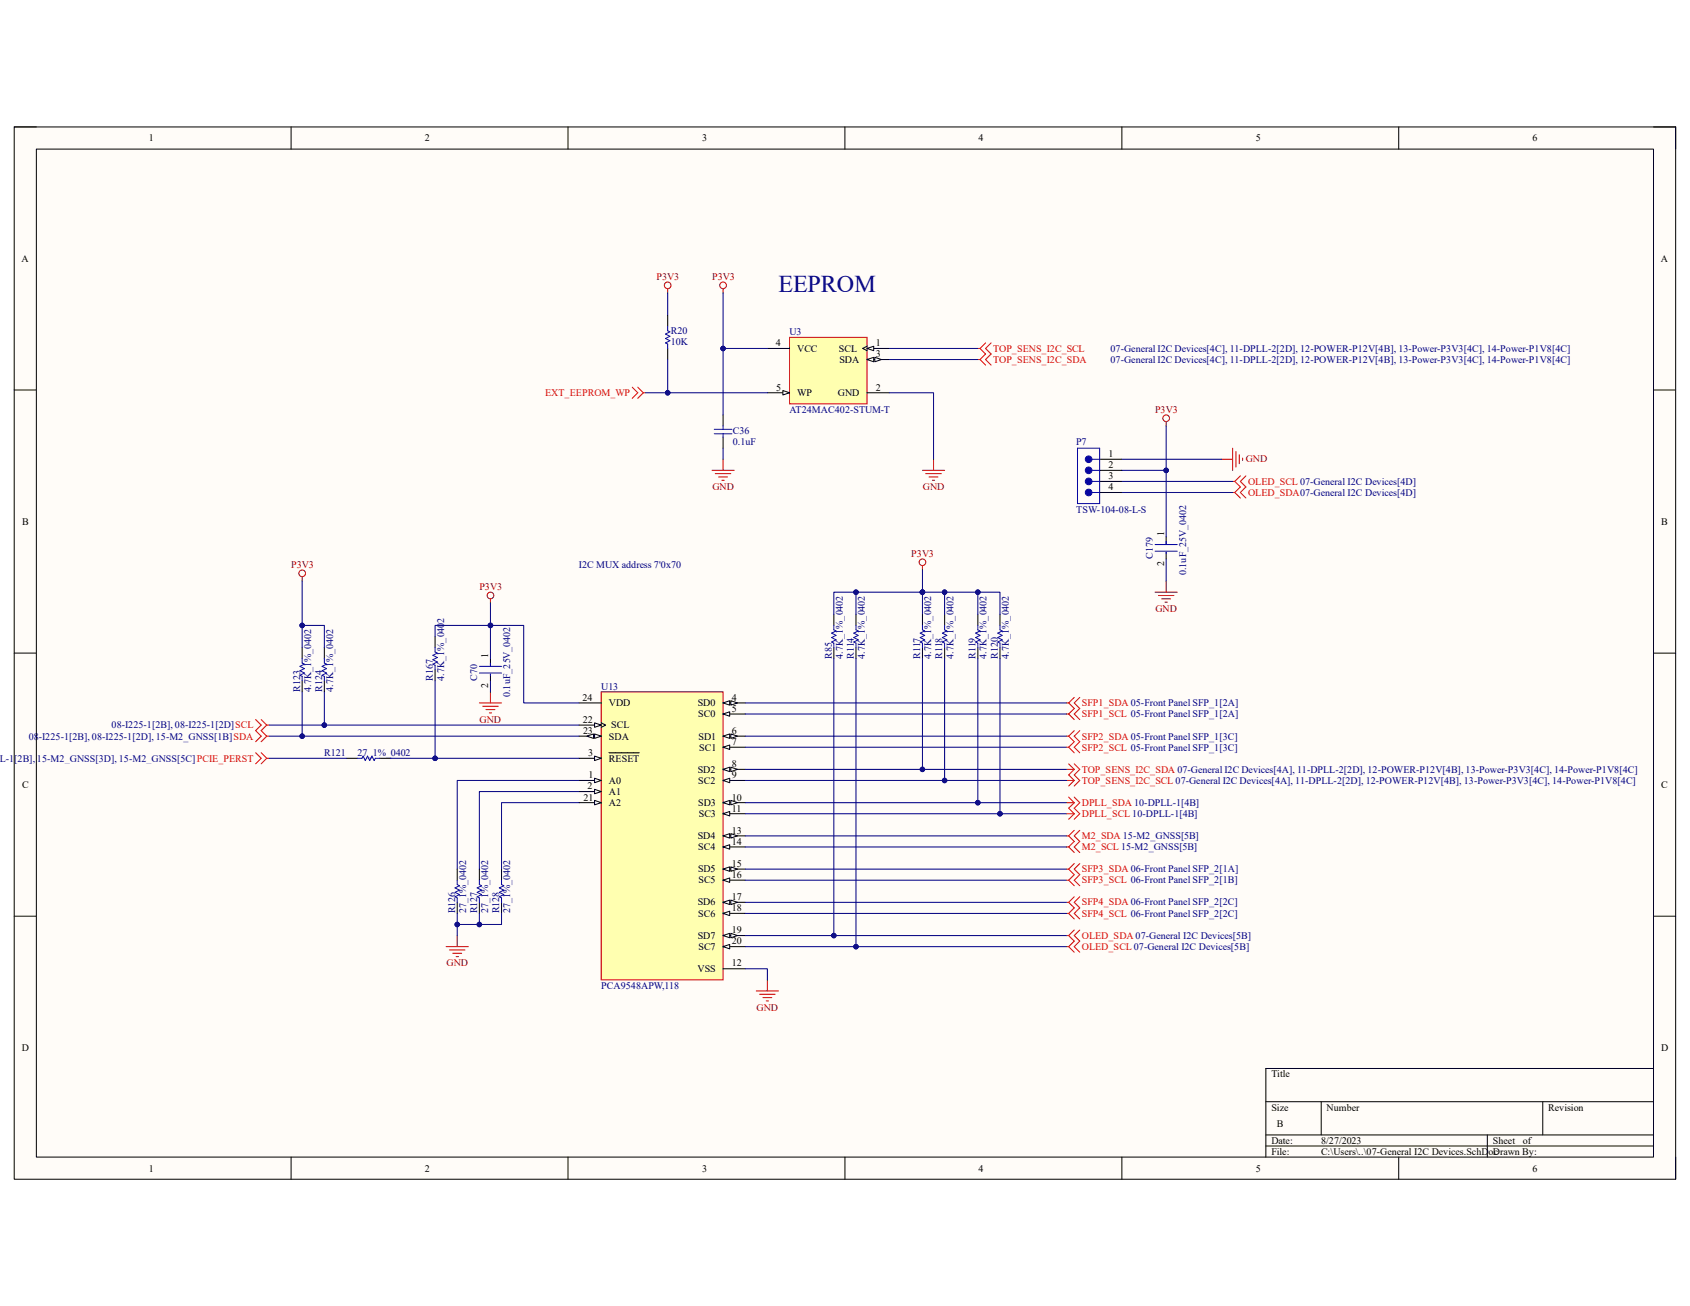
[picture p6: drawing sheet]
<svg xmlns="http://www.w3.org/2000/svg" width="279mm" height="216mm" viewBox="0 0 279 216" stroke-linecap="round" stroke-linejoin="round" font-family="sans-serif">
<path d="M2.3 21h274.7v173.9h-274.7z" fill-rule="evenodd" fill="#fffcf8"/>
<path d="M2.3 21h274.7v173.9h-274.7z" fill="none" stroke="#000" stroke-width=".17"/>
<path d="M6 24.6h267.4v166.7h-267.4z" fill-rule="evenodd" fill="#fffcf8"/>
<g fill="none" stroke="#000" stroke-width=".17">
<path d="M2.3 21h3.7M6 24.6h267.4v166.7h-267.4zM48.1 21v3.6M93.9 21v3.6M139.7 21v3.6M185.5 21v3.6M231.2 21v3.6M273.4 21h3.6v3.6M2.3 64.5h3.7M273.4 64.5h3.6M2.3 108h3.7M50 107.1v1.8"/>
<path d="M50 112.5v1.9M53.6 107.1v1.8M53.6 112.5v1.9M81.1 108.9v1.3M81.1 111.4v1.1M152.5 101.6v1.8M152.5 107.1v1.8M156.2 101.6v1.8M156.2 107.1v1.8M161.7 101.6v1.8M161.7 107.1v1.8M165.3 101.6v1.8"/>
<path d="M165.3 107.1v1.8M273.4 108h3.6M57.3 125.4h1.8M62.8 125.4h1.8M2.3 151.5h3.7M75.6 143.7v1.8M75.6 149.2v1.8M79.3 143.7v1.8M79.3 149.2v1.8M82.9 143.7v1.8M82.9 149.2v1.8M273.4 151.5h3.6"/>
<path d="M273.4 176.6h-64.1v14.7M48.1 191.3v3.6M93.9 191.3v3.6M139.7 191.3v3.6M185.5 191.3v3.6M209.3 182.1h64.1M209.3 187.6h64.1M209.3 189.5h64.1M218.4 182.1v5.5M231.2 191.3v3.6M245.9 187.6v3.7M255.1 182.1v5.5"/>
<path d="M277 191.3v3.6"/>
</g>
<g fill="none" stroke="#00f" stroke-width=".17">
<path d="M50 108.9v.7l.3 .2-.7 .4 .7 .3-.7 .4 .7 .4-.7 .3 .4 .2v.7M53.6 108.9v.7l.4 .2-.7 .4 .7 .3-.7 .4 .7 .4-.7 .3 .3 .2v.7M79.3 110.2h3.6M79.3 111.3h3.6M81.1 109.6v.6M81.1 111.4v.2M152.5 103.4v.7l.4 .2-.8 .4 .8 .3-.8 .4 .8 .4-.8 .3 .4 .2v.8M156.2 103.4v.7l.3 .2-.7 .4 .7 .3-.7 .4 .7 .4-.7 .3 .4 .2v.8M161.7 103.4v.7l.3 .2-.7 .4 .7 .3-.7 .4 .7 .4-.7 .3 .4 .2v.8M165.3 103.4v.7l.4 .2-.7 .4 .7 .3-.7 .4 .7 .4-.7 .3 .3 .2v.8M59.1 125.4h.7l.2-.4 .4 .7 .4-.7 .3 .7 .4-.7 .4 .7 .1-.3h.8M75.6 145.5v.7l.4 .2-.8 .4 .8 .4-.8 .3 .8 .4-.8 .4 .4 .1v.8"/>
<path d="M79.3 145.5v.7l.3 .2-.7 .4 .7 .4-.7 .3 .7 .4-.7 .4 .4 .1v.8M82.9 145.5v.7l.4 .2-.8 .4 .8 .4-.8 .3 .8 .4-.8 .4 .4 .1v.8"/>
</g>
<g fill="none" stroke="#800000" stroke-width=".17">
<path d="M50 95.3v.8M81.1 99v.7M152.5 93.5v.7M79.3 116.2h3.6M79.8 116.8h2.6M80.4 117.3h1.4M80.9 117.9h.4M81.1 114.4v1.8M73.8 156.5h3.6M74.3 157h2.6M74.9 157.6h1.4M75.4 158.1h.4"/>
<path d="M75.6 154.7v1.8M125 163.8h3.7M125.6 164.4h2.5M126.1 164.9h1.5M126.7 165.5h.3M126.9 162v1.8"/>
<circle cx="50" cy="94.8" r=".55"/>
<circle cx="81.1" cy="98.4" r=".55"/>
<circle cx="152.5" cy="92.9" r=".55"/>
</g>
<g fill="none" stroke="#f00" stroke-width=".17">
<path d="M42.3 119l.9 .9-.9 .9 .9 .9-.9 .9M43.2 119l.9 .9M44.1 119.9l-.9 .9 .9 .9M44.1 119.9h.4M42.3 124.4l.9 1-.9 .9M43.2 124.4l.9 1M44.1 125.4l-.9 .9M44.1 125.4h.4M44.1 121.7l-.9 .9M44.1 121.7h.4M176.3 134.5h1.3M176.3 132.7h1.3"/>
<path d="M176.3 129h1.3M176.3 127.2h1.3M176.7 131.8l.9 .9M176.7 126.3l.9 .9M177.6 134.5l-.9 .9M177.6 132.7l-.9 .9 .9 .9M177.6 131.8l.9 .9-.9 .9 .9 .9-.9 .9M177.6 129l-.9 .9M177.6 127.2l-.9 .9 .9 .9M177.6 126.3l.9 .9-.9 .9 .9 .9-.9 .9"/>
</g>
<path d="M130.5 55.8h12.8v11h-12.8z" fill-rule="evenodd" fill="#ffffb0"/>
<path d="M130.5 55.8h12.8v11h-12.8z" fill="none" stroke="#800000" stroke-width=".17"/>
<path d="M126.9 57.6h3.6M143.3 57.6h3.7" fill="none" stroke="#000" stroke-width=".17"/>
<path d="M143.3 57.6l1.1-.4v.8z" fill="#f8fcff"/>
<path d="M143.3 57.6l1.1-.4v.8zM143.3 57.2l-.7 .4 .7 .4M143.3 59.4h3.7" fill="none" stroke="#000" stroke-width=".17"/>
<path d="M143.3 59.4l1.1-.3v.7z" fill="#f8fcff"/>
<path d="M143.3 59.4l1.1-.3v.7z" fill="none" stroke="#000" stroke-width=".17"/>
<path d="M144.6 59.1l1.1 .3-1.1 .4z" fill="#f8fcff"/>
<path d="M144.6 59.1l1.1 .3-1.1 .4zM126.9 64.9h3.6" fill="none" stroke="#000" stroke-width=".17"/>
<path d="M129.4 64.6l1.1 .3-1.1 .4z" fill="#f8fcff"/>
<path d="M110.4 52.1v1.8M110.4 57.6v1.8M119.5 68.6v1.8M119.5 72.3v1.8M129.4 64.6l1.1 .3-1.1 .4zM143.3 64.9h3.7M71.9 105.2v1.9M71.9 110.7v1.8" fill="none" stroke="#000" stroke-width=".17"/>
<g fill="none" stroke="#f00" stroke-width=".17">
<path d="M161.7 59.4h.3M161.7 57.6h.3M162 59.4l.9 1M162 57.6l.9 .9-.9 .9M162.9 56.7l-.9 .9M163.9 56.7l-1 .9 1 .9-1 .9 1 1M104.5 64l.9 .9-.9 .9M105.4 64l1 .9M106.4 64.9l-1 .9M106.4 64.9h.3M176.3 116.2h.4M176.3 118h.4"/>
<path d="M176.7 116.2l.9 .9-.9 .9M176.7 118l.9 1M177.6 115.3l-.9 .9M178.5 115.3l-.9 .9 .9 .9-.9 .9 .9 1M176.3 121.7h.4M176.3 123.5h.4M176.7 121.7l.9 .9-.9 .9M176.7 123.5l.9 .9M177.6 120.8l-.9 .9M178.5 120.8l-.9 .9 .9 .9-.9 .9 .9 .9"/>
</g>
<g fill="none" stroke="#800000" stroke-width=".17">
<path d="M110.4 47.7v.8M119.5 47.7v.8M117.7 77.8h3.7M118.3 78.3h2.5M118.8 78.9h1.5M119.4 79.4h.3M119.5 75.9v1.9M152.5 77.8h3.7M153.1 78.3h2.5M153.6 78.9h1.5M154.2 79.4h.3M154.3 75.9v1.9"/>
<circle cx="110.4" cy="47.2" r=".55"/>
<circle cx="119.5" cy="47.2" r=".55"/>
</g>
<path d="M110.4 53.9v.8l.4 .2-.8 .3 .8 .4-.8 .4 .8 .3-.8 .4 .4 .2v.7M118.1 71h2.9M118.1 71.7h2.9M119.5 70.4v.6M119.5 71.7v.6M71.9 107.1v.7l.4 .2-.7 .3 .7 .4-.7 .4 .7 .3-.7 .4 .3 .2v.7" fill="none" stroke="#00f" stroke-width=".17"/>
<path d="M99.4 114.4h20.1v47.6h-20.1z" fill-rule="evenodd" fill="#ffffb0"/>
<path d="M99.4 114.4h20.1v47.6h-20.1z" fill="none" stroke="#800000" stroke-width=".17"/>
<path d="M95.7 116.2h3.7M119.5 116.2h3.7" fill="none" stroke="#000" stroke-width=".17"/>
<path d="M119.5 116.2l1.1-.4v.8z" fill="#f8fcff"/>
<path d="M119.5 116.2l1.1-.4v.8z" fill="none" stroke="#000" stroke-width=".17"/>
<path d="M120.8 115.8l1.1 .4-1.1 .4z" fill="#f8fcff"/>
<path d="M120.8 115.8l1.1 .4-1.1 .4zM119.5 121.7h3.7" fill="none" stroke="#000" stroke-width=".17"/>
<path d="M119.5 121.7l1.1-.4v.8z" fill="#f8fcff"/>
<path d="M119.5 121.7l1.1-.4v.8z" fill="none" stroke="#000" stroke-width=".17"/>
<path d="M120.8 121.3l1.1 .4-1.1 .4z" fill="#f8fcff"/>
<path d="M119.5 127.2h3.7M120.8 121.3l1.1 .4-1.1 .4z" fill="none" stroke="#000" stroke-width=".17"/>
<path d="M119.5 127.2l1.1-.4v.8z" fill="#f8fcff"/>
<path d="M119.5 127.2l1.1-.4v.8z" fill="none" stroke="#000" stroke-width=".17"/>
<path d="M120.8 126.8l1.1 .4-1.1 .4z" fill="#f8fcff"/>
<path d="M119.5 132.7h3.7M120.8 126.8l1.1 .4-1.1 .4z" fill="none" stroke="#000" stroke-width=".17"/>
<path d="M119.5 132.7l1.1-.4v.8z" fill="#f8fcff"/>
<path d="M119.5 132.7l1.1-.4v.8z" fill="none" stroke="#000" stroke-width=".17"/>
<path d="M120.8 132.3l1.1 .4-1.1 .4z" fill="#f8fcff"/>
<path d="M119.5 138.2h3.7M120.8 132.3l1.1 .4-1.1 .4z" fill="none" stroke="#000" stroke-width=".17"/>
<path d="M119.5 138.2l1.1-.4v.7z" fill="#f8fcff"/>
<path d="M119.5 138.2l1.1-.4v.7z" fill="none" stroke="#000" stroke-width=".17"/>
<path d="M120.8 137.8l1.1 .4-1.1 .3z" fill="#f8fcff"/>
<path d="M120.8 137.8l1.1 .4-1.1 .3zM119.5 143.7h3.7" fill="none" stroke="#000" stroke-width=".17"/>
<path d="M119.5 143.7l1.1-.4v.7z" fill="#f8fcff"/>
<path d="M119.5 143.7l1.1-.4v.7z" fill="none" stroke="#000" stroke-width=".17"/>
<path d="M120.8 143.3l1.1 .4-1.1 .3z" fill="#f8fcff"/>
<path d="M119.5 149.2h3.7M120.8 143.3l1.1 .4-1.1 .3z" fill="none" stroke="#000" stroke-width=".17"/>
<path d="M119.5 149.2l1.1-.4v.7z" fill="#f8fcff"/>
<path d="M119.5 149.2l1.1-.4v.7z" fill="none" stroke="#000" stroke-width=".17"/>
<path d="M120.8 148.8l1.1 .4-1.1 .3z" fill="#f8fcff"/>
<path d="M119.5 154.7h3.7M120.8 148.8l1.1 .4-1.1 .3z" fill="none" stroke="#000" stroke-width=".17"/>
<path d="M119.5 154.7l1.1-.4v.7z" fill="#f8fcff"/>
<path d="M119.5 154.7l1.1-.4v.7z" fill="none" stroke="#000" stroke-width=".17"/>
<path d="M120.8 154.3l1.1 .4-1.1 .3z" fill="#f8fcff"/>
<path d="M119.5 118h3.7M120.8 154.3l1.1 .4-1.1 .3z" fill="none" stroke="#000" stroke-width=".17"/>
<path d="M119.5 118l1.1-.3v.7z" fill="#f8fcff"/>
<path d="M119.5 118l1.1-.3v.7zM119.5 123.5h3.7" fill="none" stroke="#000" stroke-width=".17"/>
<path d="M119.5 123.5l1.1-.3v.7z" fill="#f8fcff"/>
<path d="M119.5 123.5l1.1-.3v.7zM119.5 129h3.7" fill="none" stroke="#000" stroke-width=".17"/>
<path d="M119.5 129l1.1-.3v.7z" fill="#f8fcff"/>
<path d="M119.5 129l1.1-.3v.7zM119.5 134.5h3.7" fill="none" stroke="#000" stroke-width=".17"/>
<path d="M119.5 134.5l1.1-.4v.8z" fill="#f8fcff"/>
<path d="M119.5 134.5l1.1-.4v.8zM119.5 140h3.7" fill="none" stroke="#000" stroke-width=".17"/>
<path d="M119.5 140l1.1-.4v.8z" fill="#f8fcff"/>
<path d="M119.5 140l1.1-.4v.8zM119.5 145.5h3.7" fill="none" stroke="#000" stroke-width=".17"/>
<path d="M119.5 145.5l1.1-.4v.8z" fill="#f8fcff"/>
<path d="M119.5 145.5l1.1-.4v.8zM119.5 151h3.7" fill="none" stroke="#000" stroke-width=".17"/>
<path d="M119.5 151l1.1-.4v.8z" fill="#f8fcff"/>
<path d="M119.5 151l1.1-.4v.8zM119.5 156.5h3.7" fill="none" stroke="#000" stroke-width=".17"/>
<path d="M119.5 156.5l1.1-.4v.8z" fill="#f8fcff"/>
<path d="M95.7 125.4h3.7M119.5 156.5l1.1-.4v.8z" fill="none" stroke="#000" stroke-width=".17"/>
<path d="M98.3 125l1.1 .4-1.1 .3z" fill="#f8fcff"/>
<path d="M95.7 129h3.7M98.3 125l1.1 .4-1.1 .3zM100.7 124.4h5" fill="none" stroke="#000" stroke-width=".17"/>
<path d="M98.3 128.7l1.1 .3-1.1 .4z" fill="#f8fcff"/>
<path d="M95.7 130.9h3.7M98.3 128.7l1.1 .3-1.1 .4z" fill="none" stroke="#000" stroke-width=".17"/>
<path d="M98.3 130.5l1.1 .4-1.1 .3z" fill="#f8fcff"/>
<path d="M95.7 132.7h3.7M98.3 130.5l1.1 .4-1.1 .3z" fill="none" stroke="#000" stroke-width=".17"/>
<path d="M98.3 132.3l1.1 .4-1.1 .4z" fill="#f8fcff"/>
<path d="M95.7 119.9h3.7M98.3 132.3l1.1 .4-1.1 .4z" fill="none" stroke="#000" stroke-width=".17"/>
<path d="M98.3 119.5l1.1 .4-1.1 .3z" fill="#f8fcff"/>
<path d="M98.3 119.5l1.1 .4-1.1 .3zM99.4 119.5l.7 .4-.7 .3M95.7 121.7h3.7" fill="none" stroke="#000" stroke-width=".17"/>
<path d="M98.3 121.3l1.1 .4-1.1 .4z" fill="#f8fcff"/>
<path d="M98.3 121.3l1.1 .4-1.1 .4z" fill="none" stroke="#000" stroke-width=".17"/>
<path d="M97 121.7l1.1-.4v.8z" fill="#f8fcff"/>
<path d="M181.8 75.9h3.7M181.8 77.8h3.7M181.8 79.6h3.7M181.8 81.4h3.7M97 121.7l1.1-.4v.8zM119.5 160.2h3.7" fill="none" stroke="#000" stroke-width=".17"/>
<g fill="none" stroke="#f00" stroke-width=".17">
<path d="M176.3 138.2h.4M176.7 138.2l.9 .9-.9 .9M177.6 137.3l-.9 .9M178.5 137.3l-.9 .9 .9 .9-.9 .9 .9 .9M176.3 140h.4M176.3 143.7h.4M176.3 145.5h.4M176.3 149.2h.4M176.3 151h.4M176.7 140l.9 .9M176.7 143.7l.9 .9-.9 .9M176.7 145.5l.9 .9"/>
<path d="M176.7 149.2l.9 .9-.9 .9M176.7 151l.9 .9M177.6 142.8l-.9 .9M177.6 148.3l-.9 .9M178.5 142.8l-.9 .9 .9 .9-.9 .9 .9 .9M178.5 148.3l-.9 .9 .9 .9-.9 .9 .9 .9"/>
</g>
<path d="M180.5 75.9h1.3" fill="none" stroke="#00f" stroke-width=".17"/>
<circle cx="180" cy="75.9" r=".55" fill="#00f"/>
<g fill="none" stroke="#00f" stroke-width=".17">
<path d="M178.1 74.1h3.7v9.1h-3.7zM180.5 77.8h1.3"/>
<circle cx="180" cy="75.9" r=".55"/>
</g>
<circle cx="180" cy="77.8" r=".55" fill="#00f"/>
<g fill="none" stroke="#00f" stroke-width=".17">
<path d="M180.5 79.6h1.3M180.5 81.4h1.3"/>
<circle cx="180" cy="77.8" r=".55"/>
</g>
<circle cx="180" cy="79.6" r=".55" fill="#00f"/>
<circle cx="180" cy="79.6" r=".55" fill="none" stroke="#00f" stroke-width=".17"/>
<circle cx="180" cy="81.4" r=".55" fill="#00f"/>
<g fill="none" stroke="#00f" stroke-width=".17">
<path d="M191 90h3.6M191 91.1h3.6M192.8 89.5v.5M192.8 91.3v.2M137.9 103.4v.7l.3 .2-.7 .4 .7 .3-.7 .4 .7 .4-.7 .3 .4 .2v.8M141.5 103.4v.7l.4 .2-.8 .4 .8 .3-.8 .4 .8 .4-.8 .3 .4 .2v.8"/>
<circle cx="180" cy="81.4" r=".55"/>
</g>
<g fill="none" stroke="#800000" stroke-width=".17">
<path d="M192.8 69.7v.7M202 75.9h1.8M203.8 74.1v3.7M204.3 74.6v2.6M204.9 75.2v1.5M205.4 75.7v.4M191 97.9h3.6M191.5 98.4h2.6M192.1 99h1.4M192.6 99.5h.4M192.8 96.1v1.8"/>
<circle cx="192.8" cy="69.1" r=".55"/>
</g>
<path d="M192.8 88.7v1.3M192.8 91.3v1.1M137.9 101.6v1.8M137.9 107.1v1.8M141.5 101.6v1.8M141.5 107.1v1.8" fill="none" stroke="#000" stroke-width=".17"/>
<path d="M203.8 79.6h.3M204.1 79.6l1 .9-1 .9M205.1 78.7l-1 .9M206 78.7l-.9 .9 .9 .9-.9 .9 .9 .9M203.8 81.4h.3M204.1 81.4l1 .9M176.3 154.7h.4M176.3 156.5h.4M176.7 154.7l.9 .9-.9 .9M176.7 156.5l.9 .9M177.6 153.7l-.9 1M178.5 153.7l-.9 1 .9 .9-.9 .9 .9 .9" fill="none" stroke="#f00" stroke-width=".17"/>
<path d="M79.3 151v1.8h-3.7" fill="none" stroke="#000080" stroke-width=".17"/>
<circle cx="75.6" cy="152.8" r=".37" fill="#000080"/>
<circle cx="75.6" cy="152.8" r=".36" fill="none" stroke="#000080" stroke-width=".17"/>
<circle cx="79.3" cy="152.8" r=".37" fill="#000080"/>
<g fill="none" stroke="#000080" stroke-width=".17">
<path d="M82.9 151v1.8h-3.6"/>
<circle cx="79.3" cy="152.8" r=".36"/>
</g>
<circle cx="79.3" cy="152.8" r=".37" fill="#000080"/>
<g fill="none" stroke="#000080" stroke-width=".17">
<path d="M50 103.4h3.6v3.7M81.1 112.5v1.9M44.5 125.4h12.8"/>
<circle cx="79.3" cy="152.8" r=".36"/>
</g>
<circle cx="50" cy="103.4" r=".37" fill="#000080"/>
<g fill="none" stroke="#000080" stroke-width=".17">
<path d="M53.6 114.4v5.5"/>
<circle cx="50" cy="103.4" r=".36"/>
</g>
<circle cx="53.6" cy="119.9" r=".37" fill="#000080"/>
<g fill="none" stroke="#000080" stroke-width=".17">
<path d="M161.7 97.9v3.7"/>
<circle cx="53.6" cy="119.9" r=".36"/>
</g>
<circle cx="161.7" cy="97.9" r=".37" fill="#000080"/>
<g fill="none" stroke="#000080" stroke-width=".17">
<path d="M156.2 97.9v3.7"/>
<circle cx="161.7" cy="97.9" r=".36"/>
</g>
<circle cx="156.2" cy="97.9" r=".37" fill="#000080"/>
<g fill="none" stroke="#000080" stroke-width=".17">
<path d="M152.5 97.9v3.7"/>
<circle cx="156.2" cy="97.9" r=".36"/>
</g>
<circle cx="152.5" cy="97.9" r=".37" fill="#000080"/>
<g fill="none" stroke="#000080" stroke-width=".17">
<path d="M152.5 108.9v18.3"/>
<circle cx="152.5" cy="97.9" r=".36"/>
</g>
<circle cx="152.5" cy="127.2" r=".37" fill="#000080"/>
<g fill="none" stroke="#000080" stroke-width=".17">
<path d="M156.2 108.9v20.1"/>
<circle cx="152.5" cy="127.2" r=".36"/>
</g>
<circle cx="156.2" cy="129" r=".37" fill="#000080"/>
<g fill="none" stroke="#000080" stroke-width=".17">
<path d="M161.7 108.9v23.8"/>
<circle cx="156.2" cy="129" r=".36"/>
</g>
<circle cx="161.7" cy="132.7" r=".37" fill="#000080"/>
<g fill="none" stroke="#000080" stroke-width=".17">
<path d="M165.3 108.9v25.6"/>
<circle cx="161.7" cy="132.7" r=".36"/>
</g>
<circle cx="165.3" cy="134.5" r=".37" fill="#000080"/>
<g fill="none" stroke="#000080" stroke-width=".17">
<path d="M119.5 48.5v9.1h7.4M147 57.6h14.7M147 59.4h14.7M147 64.9h7.3v11"/>
<circle cx="165.3" cy="134.5" r=".36"/>
</g>
<circle cx="119.5" cy="57.6" r=".37" fill="#000080"/>
<g fill="none" stroke="#000080" stroke-width=".17">
<path d="M119.5 57.6v11"/>
<circle cx="119.5" cy="57.6" r=".36"/>
</g>
<circle cx="119.5" cy="57.6" r=".37" fill="#000080"/>
<g fill="none" stroke="#000080" stroke-width=".17">
<path d="M110.4 59.4v5.5h16.5M110.4 48.5v3.6"/>
<circle cx="119.5" cy="57.6" r=".36"/>
</g>
<circle cx="110.4" cy="64.9" r=".37" fill="#000080"/>
<g fill="none" stroke="#000080" stroke-width=".17">
<path d="M106.7 64.9h3.7M119.5 74.1v1.8"/>
<circle cx="110.4" cy="64.9" r=".36"/>
</g>
<circle cx="110.4" cy="64.9" r=".37" fill="#000080"/>
<g fill="none" stroke="#000080" stroke-width=".17">
<path d="M81.1 103.4h-9.2v1.8"/>
<circle cx="110.4" cy="64.9" r=".36"/>
</g>
<circle cx="81.1" cy="103.4" r=".37" fill="#000080"/>
<g fill="none" stroke="#000080" stroke-width=".17">
<path d="M71.9 112.5v12.9h-7.3"/>
<circle cx="81.1" cy="103.4" r=".36"/>
</g>
<circle cx="71.9" cy="125.4" r=".37" fill="#000080"/>
<g fill="none" stroke="#000080" stroke-width=".17">
<path d="M75.6 151v3.7"/>
<circle cx="71.9" cy="125.4" r=".36"/>
</g>
<circle cx="75.6" cy="152.8" r=".37" fill="#000080"/>
<g fill="none" stroke="#000080" stroke-width=".17">
<path d="M81.1 99.7v9.2"/>
<circle cx="75.6" cy="152.8" r=".36"/>
</g>
<circle cx="81.1" cy="103.4" r=".37" fill="#000080"/>
<g fill="none" stroke="#000080" stroke-width=".17">
<path d="M81.1 103.4h5.5v12.8h9.1"/>
<circle cx="81.1" cy="103.4" r=".36"/>
</g>
<circle cx="81.1" cy="103.4" r=".37" fill="#000080"/>
<g fill="none" stroke="#000080" stroke-width=".17">
<path d="M71.9 125.4h23.8M95.7 129h-20.1v14.7M95.7 130.9h-16.4v12.8M95.7 132.7h-12.8v11M123.2 160.2h3.7v1.8"/>
<circle cx="81.1" cy="103.4" r=".36"/>
</g>
<circle cx="71.9" cy="125.4" r=".37" fill="#000080"/>
<g fill="none" stroke="#000080" stroke-width=".17">
<path d="M50 96.1v11"/>
<circle cx="71.9" cy="125.4" r=".36"/>
</g>
<circle cx="50" cy="103.4" r=".37" fill="#000080"/>
<g fill="none" stroke="#000080" stroke-width=".17">
<path d="M44.5 121.7h51.2"/>
<circle cx="50" cy="103.4" r=".36"/>
</g>
<circle cx="50" cy="121.7" r=".37" fill="#000080"/>
<g fill="none" stroke="#000080" stroke-width=".17">
<path d="M44.5 119.9h51.2"/>
<circle cx="50" cy="121.7" r=".36"/>
</g>
<circle cx="53.6" cy="119.9" r=".37" fill="#000080"/>
<g fill="none" stroke="#000080" stroke-width=".17">
<path d="M50 114.4v7.3"/>
<circle cx="53.6" cy="119.9" r=".36"/>
</g>
<circle cx="50" cy="121.7" r=".37" fill="#000080"/>
<g fill="none" stroke="#000080" stroke-width=".17">
<path d="M123.2 134.5h53.1"/>
<circle cx="50" cy="121.7" r=".36"/>
</g>
<circle cx="165.3" cy="134.5" r=".37" fill="#000080"/>
<g fill="none" stroke="#000080" stroke-width=".17">
<path d="M123.2 132.7h53.1"/>
<circle cx="165.3" cy="134.5" r=".36"/>
</g>
<circle cx="161.7" cy="132.7" r=".37" fill="#000080"/>
<g fill="none" stroke="#000080" stroke-width=".17">
<path d="M123.2 129h53.1"/>
<circle cx="161.7" cy="132.7" r=".36"/>
</g>
<circle cx="156.2" cy="129" r=".37" fill="#000080"/>
<g fill="none" stroke="#000080" stroke-width=".17">
<path d="M123.2 127.2h53.1"/>
<circle cx="156.2" cy="129" r=".36"/>
</g>
<circle cx="152.5" cy="127.2" r=".37" fill="#000080"/>
<g fill="none" stroke="#000080" stroke-width=".17">
<path d="M152.5 97.9h12.8v3.7M123.2 118h53.1M123.2 116.2h53.1M123.2 123.5h53.1M123.2 121.7h53.1"/>
<circle cx="152.5" cy="127.2" r=".36"/>
</g>
<circle cx="152.5" cy="97.9" r=".37" fill="#000080"/>
<circle cx="152.5" cy="97.9" r=".36" fill="none" stroke="#000080" stroke-width=".17"/>
<circle cx="156.2" cy="97.9" r=".37" fill="#000080"/>
<circle cx="156.2" cy="97.9" r=".36" fill="none" stroke="#000080" stroke-width=".17"/>
<circle cx="161.7" cy="97.9" r=".37" fill="#000080"/>
<g fill="none" stroke="#000080" stroke-width=".17">
<path d="M152.5 94.2v3.7M123.2 138.2h53.1M123.2 140h53.1"/>
<circle cx="161.7" cy="97.9" r=".36"/>
</g>
<circle cx="152.5" cy="97.9" r=".37" fill="#000080"/>
<g fill="none" stroke="#000080" stroke-width=".17">
<path d="M192.8 70.4v18.3M192.8 92.4v3.7M123.2 143.7h53.1M123.2 145.5h53.1M123.2 149.2h53.1M123.2 151h53.1"/>
<circle cx="152.5" cy="97.9" r=".36"/>
</g>
<circle cx="192.8" cy="77.8" r=".37" fill="#000080"/>
<g fill="none" stroke="#000080" stroke-width=".17">
<path d="M185.5 77.8h7.3"/>
<circle cx="192.8" cy="77.8" r=".36"/>
</g>
<circle cx="192.8" cy="77.8" r=".37" fill="#000080"/>
<g fill="none" stroke="#000080" stroke-width=".17">
<path d="M185.5 75.9h16.5M123.2 154.7h53.1"/>
<circle cx="192.8" cy="77.8" r=".36"/>
</g>
<circle cx="137.9" cy="154.7" r=".37" fill="#000080"/>
<g fill="none" stroke="#000080" stroke-width=".17">
<path d="M123.2 156.5h53.1"/>
<circle cx="137.9" cy="154.7" r=".36"/>
</g>
<circle cx="141.5" cy="156.5" r=".37" fill="#000080"/>
<g fill="none" stroke="#000080" stroke-width=".17">
<path d="M152.5 97.9h-14.6v3.7"/>
<circle cx="141.5" cy="156.5" r=".36"/>
</g>
<circle cx="152.5" cy="97.9" r=".37" fill="#000080"/>
<circle cx="152.5" cy="97.9" r=".36" fill="none" stroke="#000080" stroke-width=".17"/>
<circle cx="141.5" cy="97.9" r=".37" fill="#000080"/>
<g fill="none" stroke="#000080" stroke-width=".17">
<path d="M141.5 97.9v3.7"/>
<circle cx="141.5" cy="97.9" r=".36"/>
</g>
<circle cx="141.5" cy="97.9" r=".37" fill="#000080"/>
<g fill="none" stroke="#000080" stroke-width=".17">
<path d="M137.9 108.9v45.8"/>
<circle cx="141.5" cy="97.9" r=".36"/>
</g>
<circle cx="137.9" cy="154.7" r=".37" fill="#000080"/>
<g fill="none" stroke="#000080" stroke-width=".17">
<path d="M141.5 108.9v47.6"/>
<circle cx="137.9" cy="154.7" r=".36"/>
</g>
<circle cx="141.5" cy="156.5" r=".37" fill="#000080"/>
<g fill="none" stroke="#000080" stroke-width=".17">
<path d="M185.5 79.6h18.3M185.5 81.4h18.3"/>
<circle cx="141.5" cy="156.5" r=".36"/>
</g>
<text font-size="4" fill="#000080" x="128.7" y="48.3">EEPROM</text>
<g font-size="1.7">
<text x="24.6" y="23.4">1</text>
<text x="70.2" y="23.4">2</text>
<text x="116.1" y="23.4">3</text>
<text x="161.8" y="23.4">4</text>
<text x="207.6" y="23.4">5</text>
<text x="253.4" y="23.4">6</text>
<text x="3.6" y="43.3">A</text>
<text x="274.6" y="43.3">A</text>
<text x="128.3" y="57.2">4</text>
<text x="131.8" y="58.2">VCC</text>
<text x="138.7" y="58.2">SCL</text>
<text x="138.8" y="60">SDA</text>
<text x="144.8" y="57.2">1</text>
<text x="144.8" y="59.1">3</text>
<text x="128.3" y="64.6">5</text>
<text x="131.8" y="65.5">WP</text>
<text x="138.5" y="65.5">GND</text>
<text x="144.8" y="64.6">2</text>
<text x="183.3" y="75.6">1</text>
<text x="183.3" y="77.4">2</text>
<text x="183.3" y="79.2">3</text>
<text x="183.3" y="81">4</text>
<text x="3.6" y="86.7">B</text>
<text x="192.4" y="88.6" transform="rotate(-90 192.4 88.6)">1</text>
<text x="274.7" y="86.7">B</text>
<text x="192.4" y="93.5" transform="rotate(-90 192.4 93.5)">2</text>
<text x="80.7" y="113.7" transform="rotate(-90 80.7 113.7)">2</text>
<text x="80.7" y="108.7" transform="rotate(-90 80.7 108.7)">1</text>
<text x="96.3" y="115.8">24</text>
<text x="96.4" y="119.5">22</text>
<text x="100.7" y="116.8">VDD</text>
<text x="115.4" y="116.8">SD0</text>
<text x="115.4" y="118.6">SC0</text>
<text x="121" y="115.8">4</text>
<text x="121" y="117.6">5</text>
<text x="96.4" y="121.3">23</text>
<text x="97.2" y="125">3</text>
<text x="100.7" y="125.9">RESET</text>
<text x="100.7" y="122.3">SDA</text>
<text x="101" y="120.4">SCL</text>
<text x="115.5" y="122.3">SD1</text>
<text x="115.6" y="124.1">SC1</text>
<text x="121" y="121.3">6</text>
<text x="121" y="123.1">7</text>
<text x="3.6" y="130.3">C</text>
<text x="97.2" y="130.5">2</text>
<text x="97.3" y="128.7">1</text>
<text x="100.7" y="129.6">A0</text>
<text x="100.7" y="131.4">A1</text>
<text x="115.4" y="127.7">SD2</text>
<text x="115.4" y="129.6">SC2</text>
<text x="121" y="126.8">8</text>
<text x="121" y="128.7">9</text>
<text x="274.7" y="130.3">C</text>
<text x="96.5" y="132.3">21</text>
<text x="100.7" y="133.2">A2</text>
<text x="115.4" y="133.2">SD3</text>
<text x="115.5" y="135">SC3</text>
<text x="121" y="132.3">10</text>
<text x="121" y="137.8">13</text>
<text x="121" y="134.2">11</text>
<text x="115.4" y="138.7">SD4</text>
<text x="115.4" y="140.5">SC4</text>
<text x="121" y="143.3">15</text>
<text x="121" y="139.7">14</text>
<text x="115.4" y="149.7">SD6</text>
<text x="115.4" y="144.2">SD5</text>
<text x="115.5" y="146">SC5</text>
<text x="121" y="148.8">17</text>
<text x="121" y="145.1">16</text>
<text x="115.4" y="155.2">SD7</text>
<text x="115.4" y="151.6">SC6</text>
<text x="121" y="154.3">19</text>
<text x="121" y="150.6">18</text>
<text x="115.3" y="160.7">VSS</text>
<text x="115.5" y="157">SC7</text>
<text x="121" y="156.1">20</text>
<text x="121" y="159.8">12</text>
<text x="3.6" y="173.7">D</text>
<text x="274.6" y="173.7">D</text>
<text x="210.2" y="178.1">Title</text>
<text x="210.2" y="183.6">Size</text>
<text x="219.3" y="183.6">Number</text>
<text x="256" y="183.6">Revision</text>
<text x="210.2" y="189.1">Date:</text>
<text x="210.2" y="190.9">File:</text>
<text x="211.1" y="186.4">B</text>
<text x="218.4" y="189.1">8/27/2023</text>
<text x="218.4" y="190.9">C:\Users\..\07-General I2C Devices.SchDoc</text>
<text x="246.8" y="190.9">Drawn By:</text>
<text x="246.8" y="189.1">Sheet</text>
<text x="251.8" y="189.1">of</text>
<text x="24.6" y="193.7">1</text>
<text x="70.2" y="193.7">2</text>
<text x="116.1" y="193.7">3</text>
<text x="161.8" y="193.7">4</text>
<text x="207.6" y="193.7">5</text>
<text x="253.4" y="193.7">6</text>
</g>
<g font-size="1.7" fill="#800000">
<text x="108.5" y="46.2">P3V3</text>
<text x="117.7" y="46.2">P3V3</text>
<text x="191" y="68.2">P3V3</text>
<text x="206" y="76.5">GND</text>
<text x="117.8" y="81">GND</text>
<text x="152.6" y="81">GND</text>
<text x="48.1" y="93.9">P3V3</text>
<text x="150.7" y="92">P3V3</text>
<text x="79.2" y="97.5">P3V3</text>
<text x="191" y="101.2">GND</text>
<text x="79.3" y="119.5">GND</text>
<text x="73.8" y="159.8">GND</text>
<text x="125.1" y="167.1">GND</text>
</g>
<g font-size="1.7" fill="#000080">
<text x="110.9" y="55.2">R20</text>
<text x="110.9" y="57.1">10K</text>
<text x="130.5" y="55.4">U3</text>
<text x="183.6" y="60">07-General I2C Devices[4C], 11-DPLL-2[2D], 12-POWER-P12V[4B], 13-Power-P3V3[4C], 14-Power-P1V8[4C]</text>
<text x="183.6" y="58.2">07-General I2C Devices[4C], 11-DPLL-2[2D], 12-POWER-P12V[4B], 13-Power-P3V3[4C], 14-Power-P1V8[4C]</text>
<text x="121.2" y="71.7">C36</text>
<text x="130.5" y="68.2">AT24MAC402-STUM-T</text>
<text x="121.2" y="73.5">0.1uF</text>
<text x="177.9" y="73.5">P7</text>
<text x="177.9" y="84.9">TSW-104-08-L-S</text>
<text x="95.7" y="93.9">I2C MUX address 7'0x70</text>
<text x="190.6" y="92.4" transform="rotate(-90 190.6 92.4)">C179</text>
<text x="196.1" y="95.1" transform="rotate(-90 196.1 95.1)">0.1uF_25V_0402</text>
<text x="71.6" y="112.5" transform="rotate(-90 71.6 112.5)">R167</text>
<text x="73.4" y="112.5" transform="rotate(-90 73.4 112.5)">4.7K_1%_0402</text>
<text x="78.9" y="112.5" transform="rotate(-90 78.9 112.5)">C70</text>
<text x="137.5" y="108.9" transform="rotate(-90 137.5 108.9)">R85</text>
<text x="139.3" y="108.9" transform="rotate(-90 139.3 108.9)">4.7K_1%_0402</text>
<text x="141.1" y="108.9" transform="rotate(-90 141.1 108.9)">R114</text>
<text x="143" y="108.9" transform="rotate(-90 143 108.9)">4.7K_1%_0402</text>
<text x="152.1" y="108.9" transform="rotate(-90 152.1 108.9)">R117</text>
<text x="154" y="108.9" transform="rotate(-90 154 108.9)">4.7K_1%_0402</text>
<text x="155.8" y="108.9" transform="rotate(-90 155.8 108.9)">R118</text>
<text x="157.6" y="108.9" transform="rotate(-90 157.6 108.9)">4.7K_1%_0402</text>
<text x="161.3" y="108.9" transform="rotate(-90 161.3 108.9)">R119</text>
<text x="163.1" y="108.9" transform="rotate(-90 163.1 108.9)">4.7K_1%_0402</text>
<text x="165" y="108.9" transform="rotate(-90 165 108.9)">R120</text>
<text x="166.8" y="108.9" transform="rotate(-90 166.8 108.9)">4.7K_1%_0402</text>
<text x="49.6" y="114.4" transform="rotate(-90 49.6 114.4)">R123</text>
<text x="51.4" y="114.4" transform="rotate(-90 51.4 114.4)">4.7K_1%_0402</text>
<text x="53.3" y="114.4" transform="rotate(-90 53.3 114.4)">R124</text>
<text x="55.1" y="114.4" transform="rotate(-90 55.1 114.4)">4.7K_1%_0402</text>
<text x="84.4" y="115.3" transform="rotate(-90 84.4 115.3)">0.1uF_25V_0402</text>
<text x="99.4" y="114">U13</text>
<text x="-.1" y="125.9">L-1[2B], 15-M2_GNSS[3D], 15-M2_GNSS[5C]PCIE_PERST</text>
<text x="4.7" y="122.3">08-I225-1[2B], 08-I225-1[2D], 15-M2_GNSS[1B]SDA</text>
<text x="18.5" y="120.4">08-I225-1[2B], 08-I225-1[2D]SCL</text>
<text x="53.6" y="125">R121</text>
<text x="59.1" y="125">27_1%_0402</text>
<text x="75.2" y="151" transform="rotate(-90 75.2 151)">R126</text>
<text x="77" y="151" transform="rotate(-90 77 151)">27_1%_0402</text>
<text x="78.9" y="151" transform="rotate(-90 78.9 151)">R127</text>
<text x="80.7" y="151" transform="rotate(-90 80.7 151)">27_1%_0402</text>
<text x="82.6" y="151" transform="rotate(-90 82.6 151)">R128</text>
<text x="84.4" y="151" transform="rotate(-90 84.4 151)">27_1%_0402</text>
<text x="99.4" y="163.4">PCA9548APW,118</text>
</g>
<g font-size="1.7" fill="#f00">
<text x="164.2" y="60">TOP_SENS_I2C_SDA</text>
<text x="164.2" y="58.2">TOP_SENS_I2C_SCL</text>
<text x="90.1" y="65.5">EXT_EEPROM_WP</text>
<text x="206.3" y="80.1">OLED_SCL 07-General I2C Devices[4D]</text>
<text x="206.3" y="82">OLED_SDA07-General I2C Devices[4D]</text>
<text x="178.9" y="116.8">SFP1_SDA 05-Front Panel SFP_1[2A]</text>
<text x="178.9" y="118.6">SFP1_SCL 05-Front Panel SFP_1[2A]</text>
<text x="178.9" y="122.3">SFP2_SDA 05-Front Panel SFP_1[3C]</text>
<text x="178.9" y="124.1">SFP2_SCL 05-Front Panel SFP_1[3C]</text>
<text x="178.9" y="129.6">TOP_SENS_I2C_SCL 07-General I2C Devices[4A], 11-DPLL-2[2D], 12-POWER-P12V[4B], 13-Power-P3V3[4C], 14-Power-P1V8[4C]</text>
<text x="178.9" y="127.7">TOP_SENS_I2C_SDA 07-General I2C Devices[4A], 11-DPLL-2[2D], 12-POWER-P12V[4B], 13-Power-P3V3[4C], 14-Power-P1V8[4C]</text>
<text x="178.9" y="135">DPLL_SCL 10-DPLL-1[4B]</text>
<text x="178.9" y="133.2">DPLL_SDA 10-DPLL-1[4B]</text>
<text x="178.9" y="140.5">M2_SCL 15-M2_GNSS[5B]</text>
<text x="178.9" y="138.7">M2_SDA 15-M2_GNSS[5B]</text>
<text x="178.9" y="144.2">SFP3_SDA 06-Front Panel SFP_2[1A]</text>
<text x="178.9" y="146">SFP3_SCL 06-Front Panel SFP_2[1B]</text>
<text x="178.9" y="149.7">SFP4_SDA 06-Front Panel SFP_2[2C]</text>
<text x="178.9" y="151.6">SFP4_SCL 06-Front Panel SFP_2[2C]</text>
<text x="178.9" y="155.2">OLED_SDA 07-General I2C Devices[5B]</text>
<text x="178.9" y="157">OLED_SCL 07-General I2C Devices[5B]</text>
</g>
</svg>
